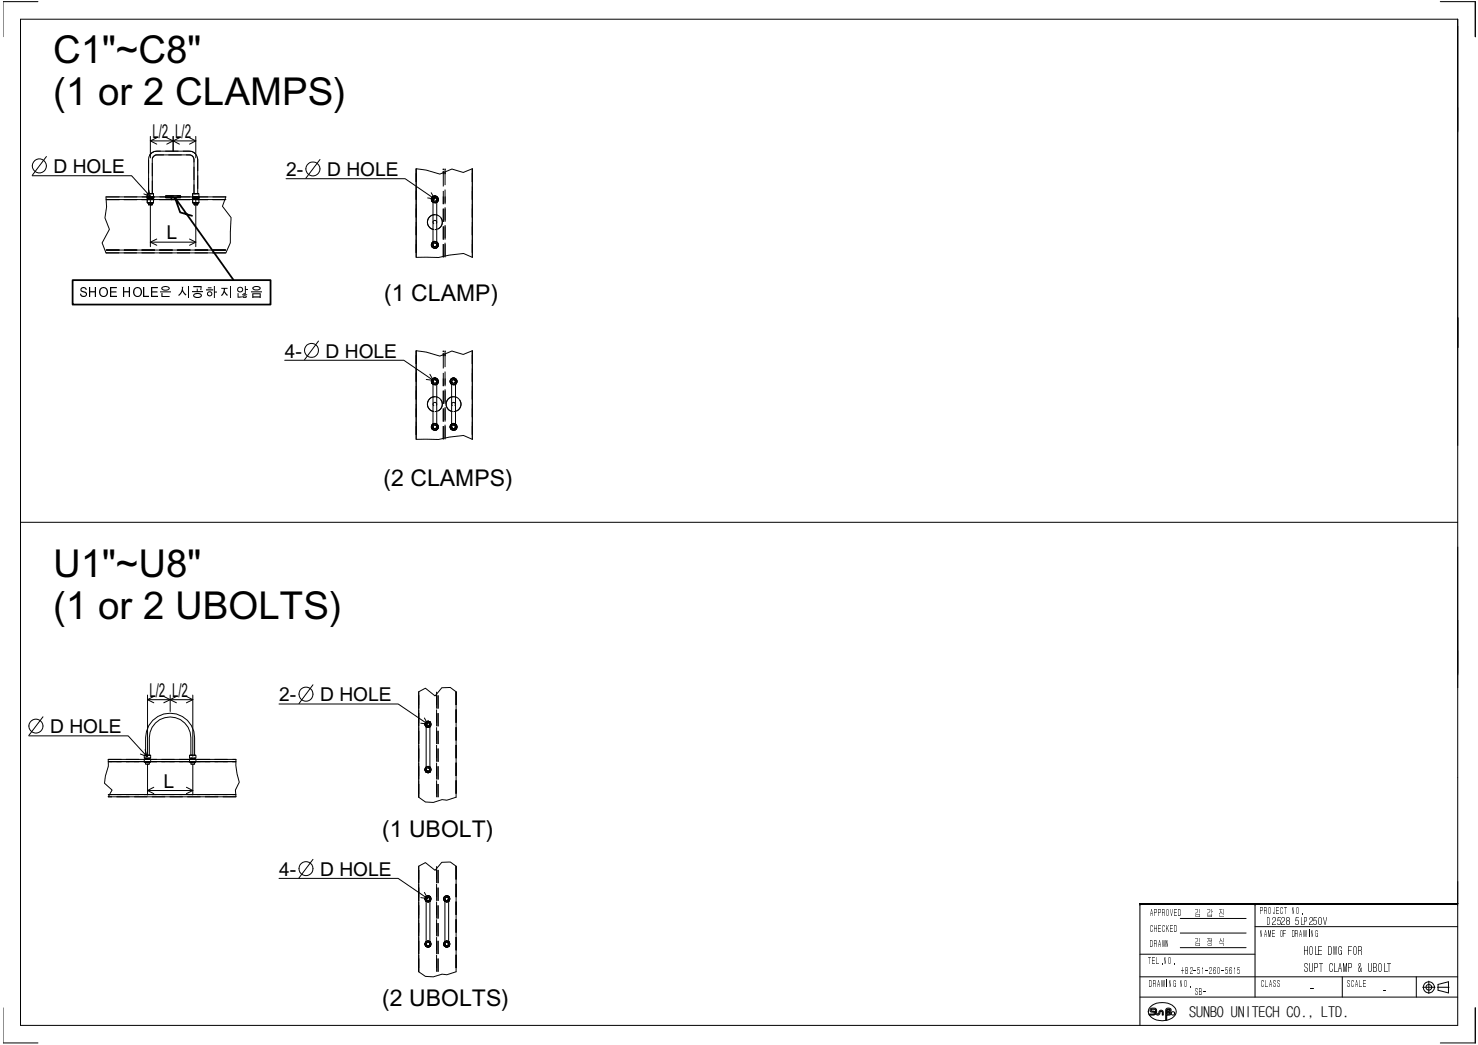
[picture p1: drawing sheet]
<svg xmlns="http://www.w3.org/2000/svg" width="420mm" height="297mm" viewBox="0 0 420 297" stroke-linecap="round" stroke-linejoin="round" font-family="sans-serif">
<g fill="none" stroke="#000" stroke-width=".28">
<path d="M5.8 5.5h408.6v286h-408.6zM10.8 .5h-10v10M409.4 .5h10v10M414.4 5.5v121.1M42.7 38.8v6.1M44.6 39.2l-1.9 .8M47.4 39.2l1.8 .8M49.2 38.8v4.2M51 39.2l-1.8 .8M53.9 39.2l1.8 .8M55.7 38.8v6.1M9.2 50h28.2l5.3 5.8"/>
<path d="M13.2 44.5l-4 5.3M30.1 56h34.1l-1 2.6 2.5 3.2-.2 7.2-1.3 2.9h-34.1l-1.1-2.9 2.1-3.8-1.3-3.3 .5-3.1zM30.1 56.7h34.1M40.9 55.1l1.8 .7M41.8 56.5h1.9v.2h-1.9zM41.8 56h1.9v.2h-1.9zM41.9 56.7v1h1.7v-1M41.9 56v-1h1.7v1M42.2 55v-9.7a2.31 2.31 0 0 1 2.4-2.3h9.2a2.37 2.37 0 0 1 2.4 2.3v9.7M42.2 57.7v.5h1.1v-.5M42.2 53.9l.5 1.9M42.2 56.2v.3"/>
<path d="M42.7 56.7v13.4M42.7 40l1.9 1M42.7 40h13M43.3 55v-9.7a1.33 1.33 0 0 1 1.3-1.3h9.2a1.33 1.33 0 0 1 1.3 1.3v9.7M43.3 56.2v.3M47.1 55.7h4.2v.5h-4.2zM48.7 56.2v.5h1v-.5M49.2 40l-1.8 1M49.2 40l1.8 1M54.7 56.5h1.9v.2h-1.9zM54.7 56h1.9v.2h-1.9zM54.8 56.7v1h1.7v-1"/>
<path d="M54.8 56v-1h1.7v1M55.1 57.7v.5h1.1v-.5M55.1 56.2v.3M55.7 56.7v13.4M55.7 40l-1.8 1M56.2 56.2v.3M81.3 50.8h33.9l8.4 5.8M91 45.3l-4.1 5.4M118.3 48l2.8 .3 3.9 1.2 3.5-1.5 3.2 1 2.6-1v25.2l-2.5-1.1-4.1 .4-3 .7h-6.4zM121.6 56.3l2 .3M122.6 54.8l1 1.8M123.1 57.5a.99 .99 0 0 1-.2-1.4 .99 .99 0 0 1 1.5 0 .99 .99 0 0 1-.2 1.4"/>
<path d="M123.1 57.4a.89 .89 0 0 1-.1-1.3 .89 .89 0 0 1 1.3 0 .89 .89 0 0 1-.1 1.3M123.3 56.2a.53 .53 0 0 1 .9 .5v12.9a.53 .53 0 0 1-.6 .5 .53 .53 0 0 1-.5-.5v-12.9zM30.1 71.1h34.1M42.7 68.8l1.9 .9M42.7 68.8h13M44.6 67.9l-1.9 .9M53.9 67.9l1.8 .9M55.7 68.8l-1.8 .9M123.1 68.8a.97 .97 0 0 0-.2 1.4 .97 .97 0 0 0 1.5 0 .97 .97 0 0 0-.2-1.4M123.1 68.9a.87 .87 0 0 0-.1 1.3 .87 .87 0 0 0 1.3 0 .87 .87 0 0 0-.1-1.3M123.1 61.1a2.11 2.11 0 0 0-1.6 2 2.11 2.11 0 0 0 1.6 2.1M124.2 61.1a2.11 2.11 0 0 1 1.6 2 2.11 2.11 0 0 1-1.6 2.1"/>
<path d="M90.5 96.9l-3.9 5.4M118.3 99.7l2.8 .4 3.9 1.1 3.5-1.4 3.2 1 2.6-1.1v25.2l-2.5-1.1-4.1 .4-3 .7h-6.4zM80.9 102.4h33.9l8.4 5.7M121.2 107.9l2 .2M122.2 106.4l1 1.7M123.1 109.3a.99 .99 0 0 1-.2-1.5 .99 .99 0 0 1 1.5 0 .99 .99 0 0 1-.2 1.5M123.1 109.1a.89 .89 0 0 1-.1-1.3 .89 .89 0 0 1 1.3 0 .89 .89 0 0 1-.1 1.3M123.1 112.8a2.11 2.11 0 0 0-1.6 2.1 2.11 2.11 0 0 0 1.6 2M123.3 107.9a.53 .53 0 0 1 .9 .5v12.9a.53 .53 0 0 1-.6 .6 .53 .53 0 0 1-.5-.6v-12.9zM124.2 112.8a2.11 2.11 0 0 1 1.6 2.1 2.11 2.11 0 0 1-1.6 2M128.4 109.3a.99 .99 0 0 1-.2-1.5 .99 .99 0 0 1 1.5 0 .99 .99 0 0 1-.2 1.5M128.4 109.1a.9 .9 0 0 1-.1-1.3 .9 .9 0 0 1 1.3 0 .9 .9 0 0 1-.1 1.3"/>
<path d="M128.4 112.8a2.13 2.13 0 0 0-1.6 2.1 2.13 2.13 0 0 0 1.6 2M128.5 108.2a.55 .55 0 0 1 .6-.3 .55 .55 0 0 1 .4 .5v12.9a.55 .55 0 0 1-.6 .6 .55 .55 0 0 1-.5-.6zM129.5 112.8a2.13 2.13 0 0 1 1.6 2.1 2.13 2.13 0 0 1-1.6 2M123.1 120.5a.99 .99 0 0 0-.2 1.5 .99 .99 0 0 0 1.5 0 .99 .99 0 0 0-.2-1.5M123.1 120.6a.87 .87 0 0 0-.1 1.3 .87 .87 0 0 0 1.3 0 .87 .87 0 0 0-.1-1.3M128.4 120.5a.99 .99 0 0 0-.2 1.5 .99 .99 0 0 0 1.5 0 .99 .99 0 0 0-.2-1.5M128.4 120.6a.88 .88 0 0 0-.1 1.3 .88 .88 0 0 0 1.3 0 .88 .88 0 0 0-.1-1.3M5.8 148.5h408.6M41.9 197.6v17.4M41.9 198.9h12.9M41.9 198.9l1.8 .9M43.7 198l-1.8 .9"/>
<path d="M46.6 198l1.8 .9M48.4 197.6v4.6M48.4 198.9l1.8 .9M48.4 198.9l-1.8 .9M50.2 198l-1.8 .9M53 198l1.8 .9M54.8 197.6v17.4M54.8 198.9l-1.8 .9M89 194.6l-4 5.4M119 196.6l1.9-1 2.8 2.2 1.9-2.3 2.4-.1 1.7 1.2v30l-2.7 .9-1.3-.2-2.5 .8-2.3-.1-1.9-1.4zM8.2 209.2h28.2l5.4 5.9M12.2 203.8l-4 5.2"/>
<path d="M30.8 215.9h36.3l-.1 1.7 .4 2.4 .6 2.3-1.1 2.3 .2 1.9h-36.3l1.1-1.9-2.2-2 .3-2 .8-2.8zM30.8 216.5h36.3M39.9 214.3l1.9 .8M41 215.8h1.8v.9h-1.8zM41 214.7h1.8v.8h-1.8zM41.3 213.1l.5 2M41.4 214.7v-5a7 7 0 0 1 7-7 7 7 0 0 1 6.9 7v5M41.4 216.7v.5h1v-.5M41.4 215.5v.3M41.9 217.2v8.8M42.4 214.7v-5a5.9 5.9 0 0 1 6-5.9 5.9 5.9 0 0 1 5.9 5.9v5M42.4 215.5v.3"/>
<path d="M53.9 215.8h1.8v.9h-1.8zM53.9 214.7h1.8v.8h-1.8zM54.3 216.7v.5h1v-.5M54.3 215.5v.3M54.8 217.2v8.8M55.3 215.5v.3M79.3 200.1h33.9l8.4 5.7M119.6 205.6l2 .2M120.6 204.1l1 1.7M121.1 218.1l-.3 .6 .2 .7 .7 .3 .6-.3 .3-.7-.4-.6M121.1 206.6l-.3-.7 .2-.7 .7-.2 .6 .2 .3 .7-.4 .7M121.3 205.5l.4-.1 .4 .1 .1 .4v12.8l-.1 .4-.4 .2-.4-.2-.2-.4v-12.8z"/>
<path d="M30.8 225.8h36.3M41.9 224.7l1.8 .9M41.9 224.7h12.9M43.7 223.8l-1.8 .9M53 223.8l1.8 .9M54.8 224.7l-1.8 .9M79.3 249.7h33.9l8.4 5.7M89 244.3l-4 5.3M119 246.2l1.9-1 2.8 2.2 1.9-2.3 2.4-.1 1.7 1.2v30l-2.7 .9-1.3-.2-2.5 .8-2.3-.2-1.9-1.3zM119.6 255.1l2 .3M120.6 253.7l1 1.7M121.1 256.2l-.3-.7 .2-.7 .7-.2 .6 .2 .3 .7-.4 .7"/>
<path d="M121.3 255.1h.8l.1 .4v12.9l-.1 .3-.4 .2-.4-.2-.2-.3v-12.9zM126.5 256.2l-.4-.7 .3-.7 .6-.2 .7 .2 .2 .7-.4 .7M126.6 255.1h.8l.1 .4v12.9l-.1 .3-.4 .2-.4-.2-.1-.3zM356.8 256.9v26.5M414.4 256.9h-90.3v34.6M121.1 267.6l-.3 .8 .2 .6 .7 .3 .6-.3 .3-.6-.4-.8M126.5 267.6l-.4 .8 .3 .6 .6 .3 .7-.3 .2-.6-.4-.8M324.1 277.7h90.3M324.1 271.2h32.7M335.5 269.4h18.7M335.5 261.1h18.7M335.5 265.2h18.7"/>
<path d="M356.8 263.4h57.6M381.6 277.7v5.7M402.6 277.7v5.7M406.2 278.9v3.5M408.8 279.8l3-.7v3.1l-3-.7zM.8 286.5v10h10M324.1 283.4h90.3M326.5 288.2h1.6v-.4l-.6-.1a.57 .57 0 0 1-.6-.6 .57 .57 0 0 1 .6-.5h.9l.3 .3 .2 1.2h.5a.68 .68 0 0 1 .5-.9 .68 .68 0 0 1 .8 .6v.7h-.3v-.9h-.6a.68 .68 0 0 1-.5 .9 .68 .68 0 0 1-.8-.6l-.2-1h-1l-.1 .2 .3 .3a.75 .75 0 0 1 1 .6l-.3 .5h-1.5M327.1 286.1a5.2 5.2 0 0 1 7 .5 2.14 2.14 0 0 1-1.5 3.1 4.6 4.6 0 0 1-6.1-1.7 1.86 1.86 0 0 1 .6-1.9zM331.7 290v-1.5h.6a.56 .56 0 0 0 .6-.3 .56 .56 0 0 0-.1-.6 .74 .74 0 0 0-.5-1.1 .74 .74 0 0 0-.9 .7v2.9M331.7 287.7h.6l.3 .3-.3 .2h-.6zM331.7 287l.6-.1 .3 .2-.3 .3h-.6z"/>
<path d="M404.4 280.6h3.6M408.6 280.6h3.3M419.4 286.5v10h-10"/>
<circle cx="11.2" cy="47.2" r="2"/>
<circle cx="88.9" cy="48" r="1.99"/>
<circle cx="88.6" cy="99.6" r="2"/>
<circle cx="87" cy="197.3" r="2"/>
<circle cx="10.2" cy="206.4" r="1.99"/>
<circle cx="87" cy="246.9" r="1.99"/>
<circle cx="333.4" cy="288.1" r=".51"/>
<circle cx="406.2" cy="280.7" r="1.59"/>
<circle cx="406.2" cy="280.7" r=".81"/>
</g>
<g fill="none" stroke="#000" stroke-width=".28" stroke-dasharray="3 1" stroke-linecap="butt">
<path d="M41.9 56.7h1.7v1h-1.7zM41.9 55h1.7v1h-1.7zM54.8 56.7h1.7v1h-1.7zM54.8 55h1.7v1h-1.7zM122.8 56.3a.88 .88 0 0 0 .6 1.3 .88 .88 0 0 0 1-1 .88 .88 0 0 0-1.3-.6l-.3 .3M124.4 56.3a.88 .88 0 0 0-1.4-.2 .88 .88 0 0 0 .4 1.4 .88 .88 0 0 0 1.1-.9l-.1-.3M122.8 69.2a.88 .88 0 0 0 .6 1.3 .88 .88 0 0 0 1-1 .88 .88 0 0 0-1.3-.6l-.3 .3M124.4 69.2a.88 .88 0 0 0-1.4-.2 .88 .88 0 0 0 .4 1.4 .88 .88 0 0 0 1.1-.9l-.1-.3M122.8 108a.88 .88 0 0 0 .6 1.3 .88 .88 0 0 0 1-1 .88 .88 0 0 0-1.3-.6l-.3 .3M124.4 108a.88 .88 0 0 0-1.4-.2 .88 .88 0 0 0 .4 1.4 .88 .88 0 0 0 1.1-.9l-.1-.3M128.2 108a.89 .89 0 0 0 .7 1.3 .89 .89 0 0 0 .9-1.1 .89 .89 0 0 0-1.4-.5l-.2 .3M129.7 108a.9 .9 0 0 0-1.5 0 .9 .9 0 0 0 .6 1.4 .9 .9 0 0 0 1-1.1l-.1-.3"/>
<path d="M122.8 120.9a.88 .88 0 0 0 .6 1.3 .88 .88 0 0 0 1-1 .88 .88 0 0 0-1.3-.6l-.3 .3M124.4 120.9a.88 .88 0 0 0-1.4-.2 .88 .88 0 0 0 .3 1.4 .88 .88 0 0 0 1.2-.9l-.1-.3M128.2 120.9a.89 .89 0 0 0 .7 1.3 .89 .89 0 0 0 .9-1.1 .89 .89 0 0 0-1.4-.5l-.2 .3M129.7 120.9a.9 .9 0 0 0-1.5 0 .9 .9 0 0 0 .5 1.4 .9 .9 0 0 0 1.1-1.1l-.1-.3M121 218.1l-.2 .6 .2 .7 .7 .3 .6-.3 .3-.7-.3-.6-.6-.3-.7 .3M121 205.2l-.2 .7 .2 .6 .7 .3 .6-.3 .3-.6-.3-.7-.6-.2-.7 .2M122.6 218.7l-.3 .7-.6 .3-.7-.3-.2-.7 .2-.6 .7-.3 .6 .3 .3 .6M122.6 205.9l-.3 .6-.6 .3-.7-.3-.2-.6 .2-.7 .7-.2 .6 .2 .3 .7M121 254.8l-.2 .7 .2 .6 .7 .3 .6-.3 .3-.6-.3-.7-.6-.2-.7 .2M122.6 255.5l-.3 .6-.6 .3-.7-.3-.2-.6 .2-.7 .7-.2 .6 .2 .3 .7M121 267.7l-.2 .7 .2 .6 .7 .3 .6-.3 .3-.6-.3-.7-.6-.3-.7 .3M122.6 268.4l-.3 .6-.6 .3-.7-.3-.2-.6 .2-.7 .7-.3 .6 .3 .3 .7"/>
</g>
<g fill="none" stroke="#000" stroke-width=".28" stroke-dasharray=".6 .2" stroke-linecap="butt">
<path d="M42.2 56.5h1.1M42.2 55h1.1M42.2 57.7h1.1M42.2 56.2h1.1M43.3 57.7h-1.1M43.3 56.2h-1.1M43.3 58.2h-1.1M43.3 56.5h-1.1M43.3 55h-1.1M48.7 56.2h1M49.7 56.7h-1M49.7 56.2h-1"/>
<path d="M55.1 56.5h1.1M55.1 55h1.1M55.1 57.7h1.1M55.1 56.2h1.1M56.2 57.7h-1.1M56.2 56.2h-1.1M56.2 58.2h-1.1M56.2 56.5h-1.1M56.2 55h-1.1M124.2 57.5h-1.1M124.2 57.4l-.6 .2-.5-.2M123.1 68.8l.3-.2 .8 .2"/>
<path d="M123.1 68.9l.5-.2 .6 .2M123.1 61.1h1.1M124.2 65.2h-1.1M123.1 112.8h1.1M124.2 109.3h-1.1M124.2 109.1l-.6 .2-.5-.2M124.2 116.9h-1.1M128.4 112.8h1.1M129.5 109.3h-1.1M129.5 109.1l-.6 .2-.5-.2M129.5 116.9h-1.1M123.1 120.5h1.1"/>
<path d="M123.1 120.6l.5-.2 .6 .2M128.4 120.5h1.1M128.4 120.6l.5-.2 .6 .2M41.4 216.7h1M41.4 215.5h1M41.4 215.8h1M41.4 214.7h1M42.4 215.8h-1M42.4 214.7h-1M42.4 216.7h-1M42.4 215.5h-1M42.4 217.2h-1"/>
<path d="M54.3 216.7h1M54.3 215.5h1M54.3 215.8h1M54.3 214.7h1M55.3 215.8h-1M55.3 214.7h-1M55.3 216.7h-1M55.3 215.5h-1M55.3 217.2h-1M121.1 218.1l.6-.3 .5 .3M122.2 206.6l-.5 .2-.6-.2M122.2 256.2l-.5 .2-.6-.2"/>
<path d="M127.5 256.2l-.5 .2-.5-.2M121.1 267.6l.6-.2 .5 .2M126.5 267.6l.5-.2 .5 .2"/>
</g>
<path d="M122.8 56.2a1 1 0 0 0 .7 1.5 1 1 0 0 0 1.1-1.3 1 1 0 0 0-1.6-.5l-.2 .3M124.5 56.2a.98 .98 0 0 0-1.6-.2 .98 .98 0 0 0 .4 1.6 .98 .98 0 0 0 1.3-1l-.1-.4M122.8 69.1a1 1 0 0 0 .7 1.5 1 1 0 0 0 1.1-1.3 1 1 0 0 0-1.6-.5l-.2 .3M124.5 69.1a.98 .98 0 0 0-1.6-.2 .98 .98 0 0 0 .4 1.6 .98 .98 0 0 0 1.3-1l-.1-.4M122.8 107.9a1 1 0 0 0 .7 1.5 1 1 0 0 0 1.1-1.2 1 1 0 0 0-1.6-.5l-.2 .2M124.5 107.9a.98 .98 0 0 0-1.6-.2 .98 .98 0 0 0 .4 1.6 .98 .98 0 0 0 1.3-1l-.1-.4M128.1 107.9a.98 .98 0 0 0 .7 1.5 .98 .98 0 0 0 1.1-1.2 .98 .98 0 0 0-1.6-.5l-.2 .2M129.8 107.9a.98 .98 0 0 0-1.7 0 .98 .98 0 0 0 .6 1.5 .98 .98 0 0 0 1.2-1.1l-.1-.4M122.8 120.9a1 1 0 0 0 .7 1.4 1 1 0 0 0 1.1-1.2 1 1 0 0 0-1.6-.5l-.2 .3M124.5 120.9a.98 .98 0 0 0-1.6-.3 .98 .98 0 0 0 .4 1.6 .98 .98 0 0 0 1.3-1l-.1-.3M128.1 120.9a.98 .98 0 0 0 .7 1.4 .98 .98 0 0 0 1.1-1.2 .98 .98 0 0 0-1.6-.5l-.2 .3M129.8 120.9a.98 .98 0 0 0-1.7-.1 .98 .98 0 0 0 .6 1.5 .98 .98 0 0 0 1.2-1.1l-.1-.3" fill="none" stroke="#000" stroke-width=".28" stroke-dasharray="3.3 1.1" stroke-linecap="butt"/>
<g fill="none" stroke="#000" stroke-width=".28" stroke-dasharray="1.8 .6" stroke-linecap="butt">
<path d="M123.6 57.2a.54 .54 0 0 0 .6-.7 .54 .54 0 0 0-.9-.2 .54 .54 0 0 0 0 .8l.3 .1M124 56.3a.54 .54 0 0 0-.8 .1 .54 .54 0 0 0 .2 .8 .54 .54 0 0 0 .8-.4l-.2-.5M123.6 70.1a.53 .53 0 0 0 .5-.5 .53 .53 0 0 0-.5-.5 .53 .53 0 0 0-.5 .5l.5 .5M124 62.8a.54 .54 0 0 0-.8 .1 .54 .54 0 0 0 .2 .8 .54 .54 0 0 0 .8-.4l-.2-.5M124 69.2a.54 .54 0 0 0-.8 .1 .54 .54 0 0 0 .2 .8 .54 .54 0 0 0 .8-.4l-.2-.5M123.6 109a.54 .54 0 0 0 .6-.7 .54 .54 0 0 0-.9-.3 .54 .54 0 0 0 0 .9l.3 .1M124 114.5a.54 .54 0 0 0-.8 .1 .54 .54 0 0 0 .2 .8 .54 .54 0 0 0 .8-.4l-.2-.5M124 108a.54 .54 0 0 0-.8 .2 .54 .54 0 0 0 .2 .7 .54 .54 0 0 0 .8-.4l-.2-.5M128.9 109a.54 .54 0 0 0 .5-.4 .54 .54 0 0 0-.2-.7 .54 .54 0 0 0-.8 .4 .54 .54 0 0 0 .5 .7M129.3 114.5a.52 .52 0 0 0-.8 .1 .52 .52 0 0 0 .3 .8 .52 .52 0 0 0 .6-.6l-.1-.3M129.3 108a.52 .52 0 0 0-.8 .1 .52 .52 0 0 0 .3 .8 .52 .52 0 0 0 .6-.6l-.1-.3M123.6 121.9a.53 .53 0 0 0 .5-.5 .53 .53 0 0 0-.5-.6 .53 .53 0 0 0-.5 .5l.5 .6"/>
<path d="M124 120.9a.53 .53 0 0 0-.8 .1 .53 .53 0 0 0 0 .7 .53 .53 0 0 0 .8 0l.2-.2-.2-.6M128.9 121.9a.54 .54 0 0 0 .6-.7 .54 .54 0 0 0-.8-.4 .54 .54 0 0 0-.2 .8l.4 .3M129.3 120.9a.53 .53 0 0 0-.8 .2 .53 .53 0 0 0 .3 .7 .53 .53 0 0 0 .6-.6l-.1-.3M121.7 255l.4 .1 .1 .4-.1 .4-.4 .1-.4-.1-.2-.4 .2-.4 .4-.1M121.7 256l.4-.1 .1-.4-.1-.4-.4-.1-.4 .1-.2 .4 .2 .4 .4 .1M122.1 255.1v.8l-.4 .1-.4-.1-.2-.4 .2-.4h.8M122.2 255.5l-.1 .4-.4 .1-.4-.1-.2-.4 .2-.4 .4-.1 .4 .1 .1 .4M127 255l.4 .1 .1 .4-.1 .4-.4 .1-.4-.1-.1-.4 .1-.4 .4-.1M127 256l.4-.1 .1-.4-.1-.4-.4-.1-.4 .1-.1 .4 .1 .4 .4 .1M127.4 255.1l.1 .4-.1 .4-.4 .1-.4-.1v-.8h.8M127.5 255.5l-.1 .4-.4 .1-.4-.1-.1-.4 .1-.4 .4-.1 .4 .1 .1 .4M122.1 268.7h-.8l-.2-.3 .2-.4 .4-.2 .4 .2v.7"/>
<path d="M122.1 268v.7h-.8l-.2-.3 .2-.4 .4-.2 .4 .2M122.2 268.4l-.1 .3-.4 .2-.4-.2-.2-.3 .2-.4 .4-.2 .4 .2 .1 .4M127.4 268.7h-.8v-.7l.4-.2 .4 .2 .1 .4-.1 .3M127.4 268l.1 .4-.1 .3h-.8v-.7l.4-.2 .4 .2M127.5 268.4l-.1 .3-.4 .2-.4-.2-.1-.3 .1-.4 .4-.2 .4 .2 .1 .4"/>
</g>
<g fill="none" stroke="#000" stroke-width=".28" stroke-dasharray="3.8 1.3" stroke-linecap="butt">
<path d="M30.1 56.7h34.1M43.2 55l.1-9.7a1.33 1.33 0 0 1 1.3-1.3h9.2a1.33 1.33 0 0 1 1.3 1.3v9.7h1.1v-9.7a2.39 2.39 0 0 0-2.4-2.3h-9.2a2.31 2.31 0 0 0-2.4 2.3v9.7h1M50.4 56.2h-3.3v-.5h4.2v.5h-.9M64.2 56h-34.1M64.2 56.7h-34.1M118.3 48v25.2M126.5 48.9v24.3M134.3 48v25.2M30.1 71.9h34.1M30.1 71.1h34.1M64.2 71.1h-34.1M118.3 73.2v-25.2"/>
<path d="M121.7 62.3a2.11 2.11 0 0 0 1.9 3 2.11 2.11 0 0 0 1.9-3 2.11 2.11 0 0 0-3.5-.5l-.3 .5M126 73.2v-24.1M126 73.2v-17.4M126.5 73.2v-17.4M134.3 73.2v-25.2M118.3 99.7v25.2M134.3 99.7v25.2M121.7 114.1a2.11 2.11 0 0 0 2 2.9 2.11 2.11 0 0 0 1.8-3.1 2.11 2.11 0 0 0-3.5-.3l-.3 .5M126.5 100.6v24.3M127 114.1a2.12 2.12 0 0 0 2 2.9 2.12 2.12 0 0 0 2-2.9 2.12 2.12 0 0 0-3.4-.9l-.6 .9M118.3 124.9v-25.2M126 124.9v-24.1"/>
<path d="M126 124.9v-17.3M126.5 124.9v-17.3M134.3 124.9v-25.2M119 196.6v30M124.1 196.6v30M129.7 196.6v30M30.8 216.5h36.3M30.8 215.9h36.3M67.1 216.5h-36.3M30.8 225.8h36.3M67.1 226.5h-36.3M67.1 225.8h-36.3"/>
<path d="M119 226.6v-30M124.1 226.6v-30M124.5 226.6v-30M119 246.2v30M124.1 246.2v30M129.7 246.2v30M119 276.2v-30M124.1 276.2v-30M124.5 276.2v-30"/>
</g>
<path d="M126 49.5v-1.5M126.5 48v1.5M126.5 49.5v-1.5M126.5 99.7v1.5M126 101.2v-1.5M126.5 101.2v-1.5" fill="none" stroke="#000" stroke-width=".28" stroke-dasharray=".8 .3" stroke-linecap="butt"/>
<path d="M20.6 79.6h56.3v7h-56.3zM54.6 61.3l-3.4-.9-1.5-4.2 16.7 23.4" fill="none" stroke="#000" stroke-width=".51"/>
<g fill="none" stroke="#000" stroke-width=".28" stroke-dasharray="1 .3" stroke-linecap="butt">
<path d="M41.9 55h1.7M41.9 56h1.7M41.9 56.7h1.7M43.6 57.7h-1.7M43.6 56.7h-1.7M43.6 56h-1.7M54.8 55h1.7M54.8 56h1.7M54.8 56.7h1.7M56.5 57.7h-1.7M56.5 56.7h-1.7M56.5 56h-1.7"/>
<path d="M41 215.8h1.8M41 216.7h1.8M41 214.7h1.8M41 215.5h1.8M53.9 215.8h1.8M53.9 216.7h1.8M53.9 214.7h1.8M53.9 215.5h1.8"/>
</g>
<path d="M41.8 56h1.9M41.8 56.2h1.9M43.7 56.7h-1.9M43.7 56.5h-1.9M54.7 56h1.9M54.7 56.2h1.9M56.6 56.7h-1.9M56.6 56.5h-1.9" fill="none" stroke="#000" stroke-width=".28" stroke-dasharray="1.1 .3" stroke-linecap="butt"/>
<path d="M41.8 56.5h1.9v.2h-1.9zM41.8 56h1.9v.2h-1.9zM47.1 55.7h4.2M47.1 56.2h4.2M54.7 56.5h1.9v.2h-1.9zM54.7 56h1.9v.2h-1.9z" fill="none" stroke="#000" stroke-width=".28" stroke-dasharray="2.3 .8" stroke-linecap="butt"/>
<path d="M43.2 57.7h-1v.5h1.1l-.1-.5M48.7 56.2h1v.5h-1zM56.1 57.7h-1v.5h1.1l-.1-.5M121.7 205.4l.4 .1 .1 .4-.1 .3-.4 .2-.6-.5 .2-.4 .4-.1M121.7 206.4l.4-.2 .1-.3-.1-.4-.4-.1-.4 .1-.2 .4 .6 .5M122.1 219.1l-.4 .2-.4-.2-.2-.4 .2-.3 .4-.2 .4 .2v.7M122.1 218.4v.7l-.4 .2-.4-.2-.2-.4 .2-.3 .4-.2 .4 .2M122.1 205.5v.7l-.4 .2-.4-.2-.2-.3 .2-.4 .4-.1 .4 .1M122.2 218.7l-.1 .4-.4 .2-.4-.2-.2-.4 .6-.5 .4 .2 .1 .3M122.2 205.9l-.1 .3-.4 .2-.6-.5 .2-.4 .4-.1 .4 .1 .1 .4" fill="none" stroke="#000" stroke-width=".28" stroke-dasharray="1.7 .6" stroke-linecap="butt"/>
<path d="M43.2 56.5l.1-.3h-1.1v.3h1M56.1 56.5l.1-.3h-1.1v.3h1" fill="none" stroke="#000" stroke-width=".28" stroke-dasharray="1.5 .5" stroke-linecap="butt"/>
<path d="M126.4 254.8l-.3 .7 .3 .6 .6 .3 .7-.3 .2-.6-.2-.7-.7-.2-.6 .2M127.9 255.5l-.2 .6-.7 .3-.6-.3-.3-.6 .3-.7 .6-.2 .7 .2 .2 .7M126.4 267.7l-.3 .7 .3 .6 .6 .3 .7-.3 .2-.6-.2-.7-.7-.3-.6 .3M127.9 268.4l-.2 .6-.7 .3-.6-.3-.3-.6 .3-.7 .6-.3 .7 .3 .2 .7" fill="none" stroke="#000" stroke-width=".28" stroke-dasharray="3.1 1" stroke-linecap="butt"/>
<g font-size="10.9">
<text x="15.1" y="17.9">C1&quot;~C8&quot;</text>
<text x="15.1" y="29.8">(1 or 2 CLAMPS)</text>
<text x="15.1" y="164.1">U1&quot;~U8&quot;</text>
<text x="15.1" y="176.1">(1 or 2 UBOLTS)</text>
</g>
<g font-size="6.6">
<text x="109.3" y="85.4">(1 CLAMP)</text>
<text x="109" y="138.3">(2 CLAMPS)</text>
<text x="108.6" y="237.8">(1 UBOLT)</text>
<text x="108.6" y="286">(2 UBOLTS)</text>
</g>
<g font-size="5.5">
<text x="43.3" y="39.3">L/2</text>
<text x="49.8" y="39.3">L/2</text>
<text x="15.2" y="49.2">D HOLE</text>
<text x="81.4" y="50">2-</text>
<text x="93" y="50">D HOLE</text>
<text x="47.3" y="68.1">L</text>
<text x="81" y="101.6">4-</text>
<text x="92.6" y="101.6">D HOLE</text>
<text x="42.5" y="198.1">L/2</text>
<text x="48.9" y="198.1">L/2</text>
<text x="79.4" y="199.3">2-</text>
<text x="91" y="199.3">D HOLE</text>
<text x="14.3" y="208.4">D HOLE</text>
<text x="46.5" y="223.9">L</text>
<text x="79.4" y="249">4-</text>
<text x="91" y="249">D HOLE</text>
</g>
<text font-size="4.2" x="338" y="289.2">SUNBO UNITECH CO., LTD.</text>
<text font-size="3.9" x="22.4" y="84.4">SHOE HOLE은 시공하지 않음</text>
<g font-size="3.5">
<text x="370.6" y="271.6">HOLE DWG FOR</text>
<text x="370.7" y="276.2">SUPT CLAMP &amp; UBOLT</text>
<text x="372.3" y="282.2">-</text>
</g>
<text font-size="3.3" x="360.3" y="262.8">D2528 5LP250V</text>
<g font-size="2.8">
<text x="327" y="260.5">APPROVED</text>
<text x="339.5" y="260.6">김 갑 진</text>
<text x="358.3" y="259.7">PROJECT NO.</text>
<text x="326.9" y="264.9">CHECKED</text>
<text x="326.9" y="269.2">DRAWN</text>
<text x="339.5" y="268.8">김 정 식</text>
<text x="358.1" y="266.4">NAME OF DRAWING</text>
<text x="326.4" y="274">TEL.NO.</text>
<text x="326.5" y="280.5">DRAWING NO.</text>
<text x="335.9" y="276.9">+82-51-260-5615</text>
<text x="358.3" y="280.4">CLASS</text>
<text x="383" y="280.5">SCALE</text>
<text x="339.6" y="283">SB-</text>
<text x="393.1" y="282.6">-</text>
</g>
</svg>
